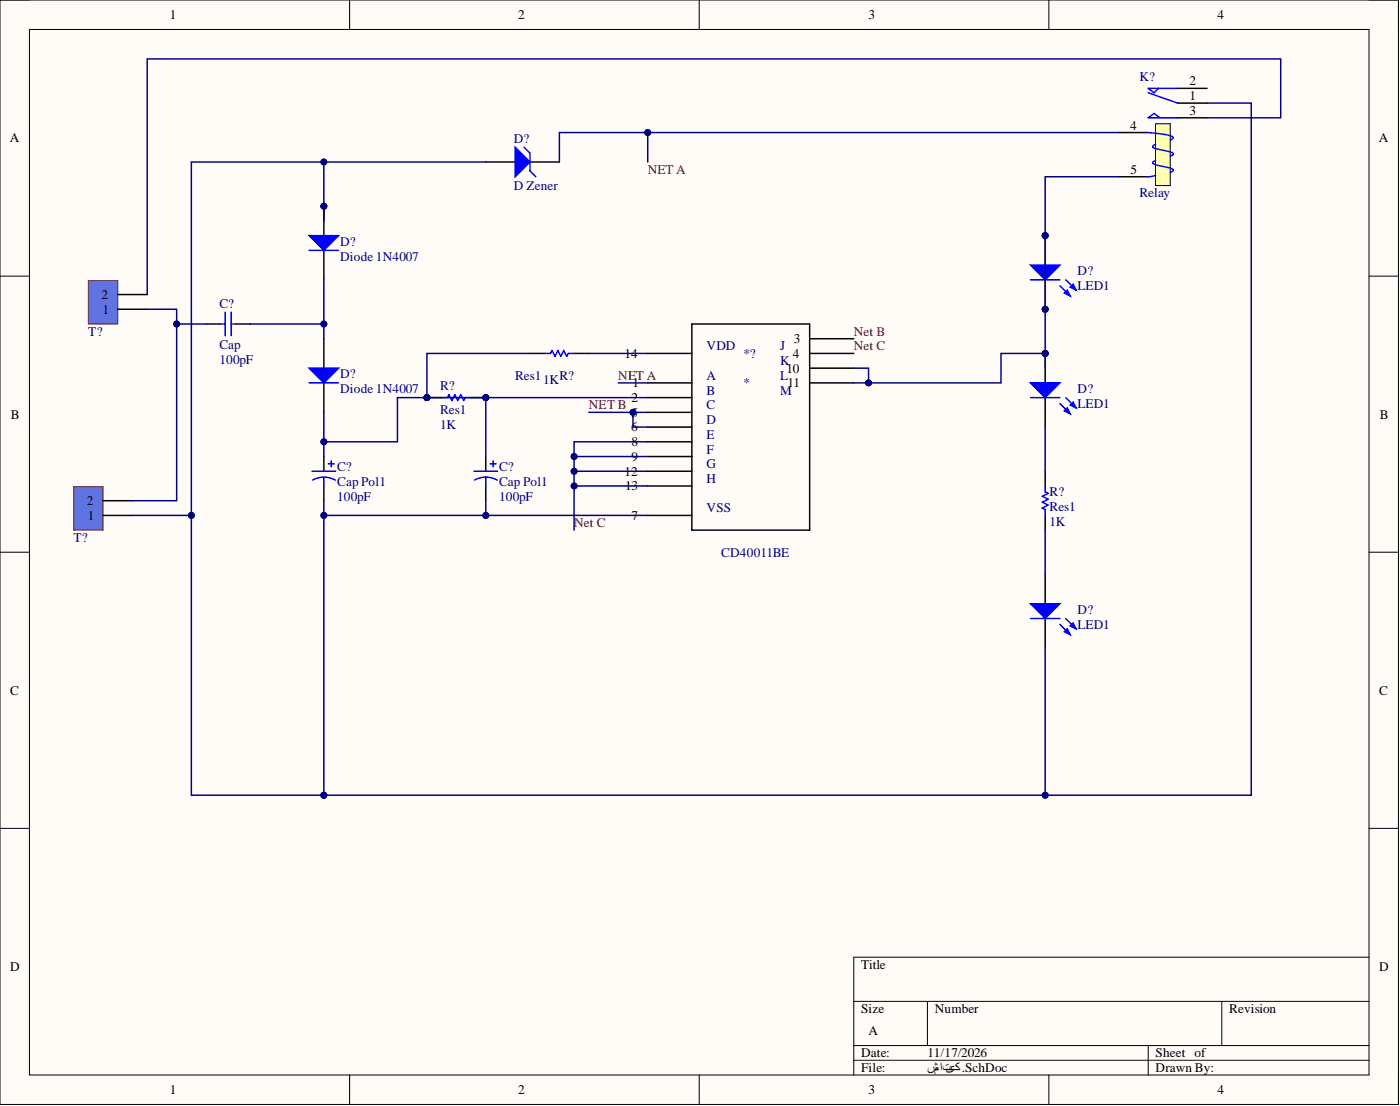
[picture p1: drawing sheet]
<svg xmlns="http://www.w3.org/2000/svg" width="241mm" height="190mm" viewBox="0 0 241 190" stroke-linecap="round" stroke-linejoin="round" font-family="sans-serif">
<path d="M0 0h241v190.2h-241z" fill-rule="evenodd" fill="#fffcf8"/>
<path d="M0 0h241v190.2h-241z" fill="none" stroke="#000" stroke-width=".17"/>
<path d="M5.1 5.1h230.9v180.1h-230.9z" fill-rule="evenodd" fill="#fffcf8"/>
<g fill="none" stroke="#000" stroke-width=".17">
<path d="M0 0h5.1M5.1 5.1h230.9v180.1h-230.9zM60.3 0v5.1M120.5 0v5.1M180.8 0v5.1M236 0h5v5.1M0 47.6h5.1M236 47.6h5M0 95.1h5.1M236 95.1h5M0 142.7h5.1M236 142.7h5"/>
<path d="M147.2 172.5h88.8M159.8 172.5v7.6M210.6 172.5v7.6M236 164.9h-88.8v20.3M60.3 185.2v5M120.5 185.2v5M147.2 180.1h88.8M147.2 182.6h88.8M180.8 185.2v5M197.9 180.1v5.1M241 185.2v5"/>
</g>
<g fill="none" stroke="#000" stroke-width=".25">
<path d="M119.2 55.8h20.3v35.5h-20.3zM139.5 58.3h7.7M111.6 65.9h7.6M111.6 68.5h7.6M111.6 60.9h7.6M111.6 71h7.6M111.6 73.6h7.6M111.6 76.1h7.6M111.6 78.6h7.6M139.5 65.9h7.7M139.5 60.9h7.7M139.5 63.4h7.7"/>
<path d="M111.6 81.2h7.6M111.6 83.7h7.6M111.6 88.8h7.6M180.1 98.9v5.1M180.1 106.5v5.1"/>
</g>
<path d="M177.6 104h5.1l-2.6 2.5z" fill="#00f"/>
<path d="M177.6 104h5.1l-2.6 2.5zM182.7 107.5l1.8 1.8M183.7 106.5l1.8 1.8" fill="none" stroke="#00f" stroke-width=".25"/>
<path d="M183.4 108.8l.5-.5 .6 1z" fill="#00f"/>
<path d="M183.4 108.8l.5-.5 .6 1z" fill="none" stroke="#00f" stroke-width=".25"/>
<path d="M184.5 107.8l.5-.5 .5 1z" fill="#00f"/>
<path d="M177.6 106.5h5.1M184.5 107.8l.5-.5 .5 1z" fill="none" stroke="#00f" stroke-width=".25"/>
<path d="M180.1 68.5v5.1" fill="none" stroke="#000" stroke-width=".25"/>
<path d="M177.6 65.9h5.1l-2.6 2.6z" fill="#00f"/>
<path d="M177.6 65.9h5.1l-2.6 2.6zM182.7 69.5l1.8 1.8M183.7 68.5l1.8 1.8" fill="none" stroke="#00f" stroke-width=".25"/>
<path d="M183.4 70.8l.5-.5 .6 1z" fill="#00f"/>
<path d="M183.4 70.8l.5-.5 .6 1z" fill="none" stroke="#00f" stroke-width=".25"/>
<path d="M184.5 69.8l.5-.6 .5 1.1z" fill="#00f"/>
<path d="M177.6 68.5h5.1M184.5 69.8l.5-.6 .5 1.1z" fill="none" stroke="#00f" stroke-width=".25"/>
<path d="M177.6 45.7h5.1l-2.6 2.5z" fill="#00f"/>
<path d="M177.6 45.7h5.1l-2.6 2.5zM182.7 49.2l1.8 1.8M183.7 48.2l1.8 1.8" fill="none" stroke="#00f" stroke-width=".25"/>
<path d="M183.4 50.5l.5-.5 .6 1z" fill="#00f"/>
<path d="M183.4 50.5l.5-.5 .6 1z" fill="none" stroke="#00f" stroke-width=".25"/>
<path d="M184.5 49.5l.5-.5 .5 1z" fill="#00f"/>
<path d="M184.5 49.5l.5-.5 .5 1z" fill="none" stroke="#00f" stroke-width=".25"/>
<path d="M199.2 21.3h2.5v10.7h-2.5z" fill-rule="evenodd" fill="#ffffb0"/>
<path d="M199.2 21.3h2.5v10.7h-2.5z" fill="none" stroke="#000" stroke-width=".17"/>
<path d="M197.9 16l5.1 1.8M199.7 15.2l-.8 .8-1-.8h5.1M197.9 22.8l2.4 .3 1.5 .3a.35 .35 0 0 1 .4 .4 .35 .35 0 0 1-.5 .3M199.2 27.6l-.5 .4a1.41 1.41 0 0 0 1.3 .6l1.4 .3a.84 .84 0 0 1 .8 .5l-.5 .3M199.2 30.2l-1.3 .2M199.2 24.9l-.5 .3a1.41 1.41 0 0 0 1.3 .6l1.4 .3a.84 .84 0 0 1 .8 .5l-.5 .3M199.9 20.3l-1-.8-1 .8h5.1" fill="none" stroke="#00f" stroke-width=".25"/>
<path d="M203 17.8h5.1M203 15.2h5.1M192.8 22.8h5.1M192.8 30.4h5.1M203 20.3h5.1M55.8 43.1v5.1" fill="none" stroke="#000" stroke-width=".25"/>
<path d="M53.3 40.6h5.1l-2.6 2.5z" fill="#00f"/>
<path d="M53.3 40.6h5.1l-2.6 2.5zM53.3 43.1h5.1" fill="none" stroke="#00f" stroke-width=".25"/>
<path d="M55.8 58.3v5.1M55.8 65.9v5.1" fill="none" stroke="#000" stroke-width=".25"/>
<path d="M53.3 63.4h5.1l-2.6 2.5z" fill="#00f"/>
<path d="M53.3 63.4h5.1l-2.6 2.5zM53.3 65.9h5.1" fill="none" stroke="#00f" stroke-width=".25"/>
<path d="M83.7 27.9h5.1M91.3 27.9h5.1" fill="none" stroke="#000" stroke-width=".25"/>
<path d="M88.8 25.4l2.5 2.5-2.5 2.5z" fill="#00f"/>
<g fill="none" stroke="#00f" stroke-width=".25">
<path d="M88.8 25.4l2.5 2.5-2.5 2.5zM90.3 25.4l1 1v3l1.1 1M38.1 55.8h.7M38.8 53.8v4M39.8 53.8v4M39.8 55.8h.8M56.6 79.9h1M57.1 79.4v1M84.5 79.9h1M85 79.4v1M53.8 81.2h4M55.8 82.2l.8 .1 1.2 .4"/>
<path d="M55.8 82.2l-.8 .1-1.1 .4M55.8 82.2v1.5M81.7 81.2h4.1M83.7 82.2l.8 .1 1.2 .4M83.7 82.2l-.8 .1-1.1 .4M83.7 82.2v1.5"/>
</g>
<path d="M35.5 55.8h2.6M40.6 55.8h2.5M55.8 78.6v2.6M83.7 78.6v2.6M55.8 83.7v2.5M83.7 83.7v2.5" fill="none" stroke="#000" stroke-width=".25"/>
<circle cx="83.7" cy="68.5" r=".51" fill="#000080"/>
<circle cx="83.7" cy="68.5" r=".51" fill="none" stroke="#000080" stroke-width=".17"/>
<circle cx="73.6" cy="68.5" r=".51" fill="#000080"/>
<circle cx="73.6" cy="68.5" r=".51" fill="none" stroke="#000080" stroke-width=".17"/>
<path d="M81.2 68.5h2.5" fill="none" stroke="#000" stroke-width=".25"/>
<circle cx="83.7" cy="68.5" r=".51" fill="#000080"/>
<circle cx="83.7" cy="68.5" r=".51" fill="none" stroke="#000080" stroke-width=".17"/>
<path d="M73.6 68.5h2.5" fill="none" stroke="#000" stroke-width=".25"/>
<circle cx="73.6" cy="68.5" r=".51" fill="#000080"/>
<circle cx="73.6" cy="68.5" r=".51" fill="none" stroke="#000080" stroke-width=".17"/>
<path d="M76.1 68.5h1l.3-.5 .5 1 .5-1 .5 1 .5-1 .5 1 .3-.5h1M93.9 60.9h1l.2-.5 .6 1 .5-1 .5 1 .5-1 .5 1 .2-.5h1.1" fill="none" stroke="#00f" stroke-width=".25"/>
<path d="M91.3 60.9h2.6M99 60.9h2.5" fill="none" stroke="#000" stroke-width=".25"/>
<path d="M15.2 48.3h5.1v7.5h-5.1z" fill-rule="evenodd" fill="#5f74e2"/>
<path d="M15.2 48.3h5.1v7.5h-5.1z" fill="none" stroke="#800000" stroke-width=".17"/>
<path d="M20.3 53.3h5.1M20.3 50.7h5.1" fill="none" stroke="#000" stroke-width=".25"/>
<path d="M12.7 83.8h5.1v7.5h-5.1z" fill-rule="evenodd" fill="#5f74e2"/>
<path d="M12.7 83.8h5.1v7.5h-5.1z" fill="none" stroke="#800000" stroke-width=".17"/>
<path d="M17.8 88.8h5M17.8 86.2h5M180.1 81.2v2.5M180.1 88.8v2.5" fill="none" stroke="#000" stroke-width=".25"/>
<path d="M180.1 83.7v1l.5 .3-1 .5 1 .5-1 .5 1 .5-1 .5 .5 .3v1" fill="none" stroke="#00f" stroke-width=".25"/>
<path d="M111.6 22.8v5.1" fill="none" stroke="#000080" stroke-width=".25"/>
<circle cx="111.6" cy="22.8" r=".51" fill="#000080"/>
<circle cx="111.6" cy="22.8" r=".51" fill="none" stroke="#000080" stroke-width=".17"/>
<path d="M22.8 88.8h10.2" fill="none" stroke="#000080" stroke-width=".25"/>
<circle cx="33" cy="88.8" r=".51" fill="#000080"/>
<circle cx="33" cy="88.8" r=".51" fill="none" stroke="#000080" stroke-width=".17"/>
<path d="M25.4 53.3h5v32.9h-7.6" fill="none" stroke="#000080" stroke-width=".25"/>
<circle cx="30.4" cy="55.8" r=".51" fill="#000080"/>
<circle cx="30.4" cy="55.8" r=".51" fill="none" stroke="#000080" stroke-width=".17"/>
<path d="M208.1 20.3h12.6v-10.2h-195.3v40.6M30.4 55.8h5.1" fill="none" stroke="#000080" stroke-width=".25"/>
<circle cx="30.4" cy="55.8" r=".51" fill="#000080"/>
<circle cx="30.4" cy="55.8" r=".51" fill="none" stroke="#000080" stroke-width=".17"/>
<path d="M55.8 27.9h-22.8v109.1h22.8" fill="none" stroke="#000080" stroke-width=".25"/>
<circle cx="55.8" cy="27.9" r=".51" fill="#000080"/>
<circle cx="55.8" cy="27.9" r=".51" fill="none" stroke="#000080" stroke-width=".17"/>
<circle cx="33" cy="88.8" r=".51" fill="#000080"/>
<circle cx="33" cy="88.8" r=".51" fill="none" stroke="#000080" stroke-width=".17"/>
<circle cx="55.8" cy="137" r=".51" fill="#000080"/>
<circle cx="55.8" cy="137" r=".51" fill="none" stroke="#000080" stroke-width=".17"/>
<path d="M43.1 55.8h12.7" fill="none" stroke="#000080" stroke-width=".25"/>
<circle cx="55.8" cy="55.8" r=".51" fill="#000080"/>
<circle cx="55.8" cy="55.8" r=".51" fill="none" stroke="#000080" stroke-width=".17"/>
<path d="M208.1 17.8h7.6v119.2h-159.9" fill="none" stroke="#000080" stroke-width=".25"/>
<circle cx="55.8" cy="137" r=".51" fill="#000080"/>
<circle cx="55.8" cy="137" r=".51" fill="none" stroke="#000080" stroke-width=".17"/>
<circle cx="180.1" cy="137" r=".51" fill="#000080"/>
<circle cx="180.1" cy="137" r=".51" fill="none" stroke="#000080" stroke-width=".17"/>
<path d="M55.8 88.8h27.9" fill="none" stroke="#000080" stroke-width=".25"/>
<circle cx="83.7" cy="88.8" r=".51" fill="#000080"/>
<circle cx="83.7" cy="88.8" r=".51" fill="none" stroke="#000080" stroke-width=".17"/>
<circle cx="55.8" cy="88.8" r=".51" fill="#000080"/>
<circle cx="55.8" cy="88.8" r=".51" fill="none" stroke="#000080" stroke-width=".17"/>
<path d="M55.8 76.1h12.7v-7.6h15.2v10.1" fill="none" stroke="#000080" stroke-width=".25"/>
<circle cx="83.7" cy="68.5" r=".51" fill="#000080"/>
<circle cx="83.7" cy="68.5" r=".51" fill="none" stroke="#000080" stroke-width=".17"/>
<circle cx="73.6" cy="68.5" r=".51" fill="#000080"/>
<circle cx="73.6" cy="68.5" r=".51" fill="none" stroke="#000080" stroke-width=".17"/>
<circle cx="55.8" cy="76.1" r=".51" fill="#000080"/>
<circle cx="55.8" cy="76.1" r=".51" fill="none" stroke="#000080" stroke-width=".17"/>
<path d="M83.7 27.9h-27.9v10.1" fill="none" stroke="#000080" stroke-width=".25"/>
<circle cx="55.8" cy="27.9" r=".51" fill="#000080"/>
<circle cx="55.8" cy="27.9" r=".51" fill="none" stroke="#000080" stroke-width=".17"/>
<path d="M91.3 60.9h-17.7v7.6" fill="none" stroke="#000080" stroke-width=".25"/>
<circle cx="73.6" cy="68.5" r=".51" fill="#000080"/>
<circle cx="73.6" cy="68.5" r=".51" fill="none" stroke="#000080" stroke-width=".17"/>
<path d="M83.7 86.2v2.6h27.9" fill="none" stroke="#000080" stroke-width=".25"/>
<circle cx="83.7" cy="88.8" r=".51" fill="#000080"/>
<circle cx="83.7" cy="88.8" r=".51" fill="none" stroke="#000080" stroke-width=".17"/>
<path d="M83.7 68.5h27.9" fill="none" stroke="#000080" stroke-width=".25"/>
<circle cx="83.7" cy="68.5" r=".51" fill="#000080"/>
<circle cx="83.7" cy="68.5" r=".51" fill="none" stroke="#000080" stroke-width=".17"/>
<path d="M192.8 22.8h-96.4v5.1" fill="none" stroke="#000080" stroke-width=".25"/>
<circle cx="111.6" cy="22.8" r=".51" fill="#000080"/>
<circle cx="111.6" cy="22.8" r=".51" fill="none" stroke="#000080" stroke-width=".17"/>
<path d="M99 81.2h12.6" fill="none" stroke="#000080" stroke-width=".25"/>
<circle cx="99" cy="81.2" r=".51" fill="#000080"/>
<circle cx="99" cy="81.2" r=".51" fill="none" stroke="#000080" stroke-width=".17"/>
<path d="M101.5 60.9h10.1M106.6 65.9h5M180.1 60.9h-7.6v5h-25.3" fill="none" stroke="#000080" stroke-width=".25"/>
<circle cx="149.7" cy="65.9" r=".51" fill="#000080"/>
<circle cx="149.7" cy="65.9" r=".51" fill="none" stroke="#000080" stroke-width=".17"/>
<path d="M147.2 63.4h2.5v2.5" fill="none" stroke="#000080" stroke-width=".25"/>
<circle cx="149.7" cy="65.9" r=".51" fill="#000080"/>
<circle cx="149.7" cy="65.9" r=".51" fill="none" stroke="#000080" stroke-width=".17"/>
<path d="M192.8 30.4h-12.7v33M55.8 86.2v50.8" fill="none" stroke="#000080" stroke-width=".25"/>
<circle cx="55.8" cy="88.8" r=".51" fill="#000080"/>
<circle cx="55.8" cy="88.8" r=".51" fill="none" stroke="#000080" stroke-width=".17"/>
<circle cx="55.8" cy="137" r=".51" fill="#000080"/>
<circle cx="55.8" cy="137" r=".51" fill="none" stroke="#000080" stroke-width=".17"/>
<path d="M55.8 71v7.6" fill="none" stroke="#000080" stroke-width=".25"/>
<circle cx="55.8" cy="76.1" r=".51" fill="#000080"/>
<circle cx="55.8" cy="76.1" r=".51" fill="none" stroke="#000080" stroke-width=".17"/>
<path d="M55.8 48.2v10.1" fill="none" stroke="#000080" stroke-width=".25"/>
<circle cx="55.8" cy="55.8" r=".51" fill="#000080"/>
<circle cx="55.8" cy="55.8" r=".51" fill="none" stroke="#000080" stroke-width=".17"/>
<path d="M180.1 111.6v25.4" fill="none" stroke="#000080" stroke-width=".25"/>
<circle cx="180.1" cy="137" r=".51" fill="#000080"/>
<circle cx="180.1" cy="137" r=".51" fill="none" stroke="#000080" stroke-width=".17"/>
<path d="M111.6 71h-2.5v2.6h2.5M180.1 73.6v7.6M180.1 91.3v7.6" fill="none" stroke="#000080" stroke-width=".25"/>
<circle cx="109.1" cy="71" r=".51" fill="#000080"/>
<circle cx="109.1" cy="71" r=".51" fill="none" stroke="#000080" stroke-width=".17"/>
<path d="M101.5 71h7.6" fill="none" stroke="#000080" stroke-width=".25"/>
<circle cx="109.1" cy="71" r=".51" fill="#000080"/>
<circle cx="109.1" cy="71" r=".51" fill="none" stroke="#000080" stroke-width=".17"/>
<path d="M111.6 76.1h-12.6v7.6h12.6" fill="none" stroke="#000080" stroke-width=".25"/>
<circle cx="99" cy="78.6" r=".51" fill="#000080"/>
<circle cx="99" cy="78.6" r=".51" fill="none" stroke="#000080" stroke-width=".17"/>
<circle cx="99" cy="81.2" r=".51" fill="#000080"/>
<circle cx="99" cy="81.2" r=".51" fill="none" stroke="#000080" stroke-width=".17"/>
<circle cx="99" cy="83.7" r=".51" fill="#000080"/>
<circle cx="99" cy="83.7" r=".51" fill="none" stroke="#000080" stroke-width=".17"/>
<path d="M99 78.6h12.6" fill="none" stroke="#000080" stroke-width=".25"/>
<circle cx="99" cy="78.6" r=".51" fill="#000080"/>
<circle cx="99" cy="78.6" r=".51" fill="none" stroke="#000080" stroke-width=".17"/>
<path d="M99 83.7v7.6" fill="none" stroke="#000080" stroke-width=".25"/>
<circle cx="99" cy="83.7" r=".51" fill="#000080"/>
<circle cx="99" cy="83.7" r=".51" fill="none" stroke="#000080" stroke-width=".17"/>
<text font-size="6.4" fill="#000080" x="179.6" y="44.3">PID?01</text>
<g font-size="6" fill="#000080">
<text x="55" y="39.1">PID?01</text>
<text x="179.6" y="51.8">PID?02</text>
<text x="179.6" y="64.5">PID?01</text>
</g>
<g font-size="2.3">
<text x="29.3" y="3.3">1</text>
<text x="89.3" y="3.3">2</text>
<text x="149.7" y="3.3">3</text>
<text x="209.8" y="3.3">4</text>
<text x="205" y="17.3">1</text>
<text x="205" y="14.7">2</text>
<text x="194.8" y="22.3">4</text>
<text x="205" y="19.8">3</text>
<text x="1.7" y="24.5">A</text>
<text x="194.9" y="29.9">5</text>
<text x="237.7" y="24.5">A</text>
<text x="17.5" y="51.5">2</text>
<text x="17.7" y="54">1</text>
<text x="136.8" y="59.1">3</text>
<text x="107.7" y="61.6">14</text>
<text x="135.6" y="64.2">10</text>
<text x="136.7" y="61.6">4</text>
<text x="108.8" y="69.2">2</text>
<text x="108.8" y="71.8">5</text>
<text x="109" y="66.7">1</text>
<text x="135.7" y="66.7">11</text>
<text x="1.9" y="72.1">B</text>
<text x="108.8" y="74.3">6</text>
<text x="108.8" y="76.9">8</text>
<text x="237.8" y="72.1">B</text>
<text x="107.7" y="81.9">12</text>
<text x="108.8" y="79.4">9</text>
<text x="15" y="87">2</text>
<text x="15.1" y="89.5">1</text>
<text x="107.7" y="84.5">13</text>
<text x="108.8" y="89.5">7</text>
<text x="1.8" y="119.6">C</text>
<text x="237.7" y="119.6">C</text>
<text x="1.8" y="167.2">D</text>
<text x="148.4" y="166.9">Title</text>
<text x="237.7" y="167.2">D</text>
<text x="148.4" y="174.5">Size</text>
<text x="149.7" y="178.3">A</text>
<text x="161.1" y="174.5">Number</text>
<text x="211.9" y="174.5">Revision</text>
<text x="148.4" y="182.1">Date:</text>
<text x="148.4" y="184.7">File:</text>
<text x="159.8" y="182.1">11/17/2026</text>
<text x="159.8" y="184.7">شماتک.SchDoc</text>
<text x="163.1" y="184.7">ی</text>
<text x="199.2" y="182.1">Sheet of</text>
<text x="199.2" y="184.7">Drawn By:</text>
<text x="29.3" y="188.5">1</text>
<text x="89.3" y="188.5">2</text>
<text x="149.7" y="188.5">3</text>
<text x="209.8" y="188.5">4</text>
</g>
<g font-size="2.3" fill="#000080">
<text x="196.4" y="14">K?</text>
<text x="88.5" y="24.6">D?</text>
<text x="88.5" y="32.7">D Zener</text>
<text x="196.4" y="34">Relay</text>
<text x="58.6" y="42.4">D?</text>
<text x="58.6" y="44.9">Diode 1N4007</text>
<text x="185.7" y="47.4">D?</text>
<text x="37.8" y="53">C?</text>
<text x="185.7" y="50">LED1</text>
<text x="15.2" y="57.8">T?</text>
<text x="37.8" y="62.7">100pF</text>
<text x="37.8" y="60.1">Cap</text>
<text x="58.6" y="65.2">D?</text>
<text x="88.8" y="65.4">Res1</text>
<text x="96.4" y="65.4">R?</text>
<text x="121.8" y="60.4">VDD</text>
<text x="121.8" y="65.4">A</text>
<text x="128.1" y="61.6">*?</text>
<text x="134.5" y="60.4">J</text>
<text x="134.5" y="62.9">K</text>
<text x="134.5" y="65.4">L</text>
<text x="58.6" y="67.7">Diode 1N4007</text>
<text x="75.9" y="67.2">R?</text>
<text x="75.9" y="71.3">Res1</text>
<text x="93.6" y="66.2">1K</text>
<text x="121.8" y="68">B</text>
<text x="121.8" y="70.5">C</text>
<text x="128.1" y="66.7">*</text>
<text x="134.5" y="68">M</text>
<text x="185.7" y="67.7">D?</text>
<text x="185.7" y="70.3">LED1</text>
<text x="75.9" y="73.8">1K</text>
<text x="121.8" y="73.1">D</text>
<text x="121.8" y="75.6">E</text>
<text x="58.1" y="81.2">C?</text>
<text x="58.1" y="83.7">Cap Pol1</text>
<text x="86" y="81.2">C?</text>
<text x="86" y="83.7">Cap Pol1</text>
<text x="121.8" y="78.1">F</text>
<text x="121.8" y="80.7">G</text>
<text x="121.8" y="83.2">H</text>
<text x="58.1" y="86.2">100pF</text>
<text x="86" y="86.2">100pF</text>
<text x="121.8" y="88.3">VSS</text>
<text x="180.9" y="85.5">R?</text>
<text x="180.9" y="88">Res1</text>
<text x="12.7" y="93.3">T?</text>
<text x="124.3" y="95.9">CD40011BE</text>
<text x="180.9" y="90.6">1K</text>
<text x="185.7" y="105.8">D?</text>
<text x="185.7" y="108.3">LED1</text>
</g>
<g font-size="2.3" fill="#800000">
<text x="111.6" y="29.9">NET A</text>
<text x="147.2" y="57.8">Net B</text>
<text x="106.6" y="65.4">NET A</text>
<text x="147.2" y="60.4">Net C</text>
<text x="101.5" y="70.5">NET B</text>
<text x="99" y="90.8">Net C</text>
</g>
</svg>
